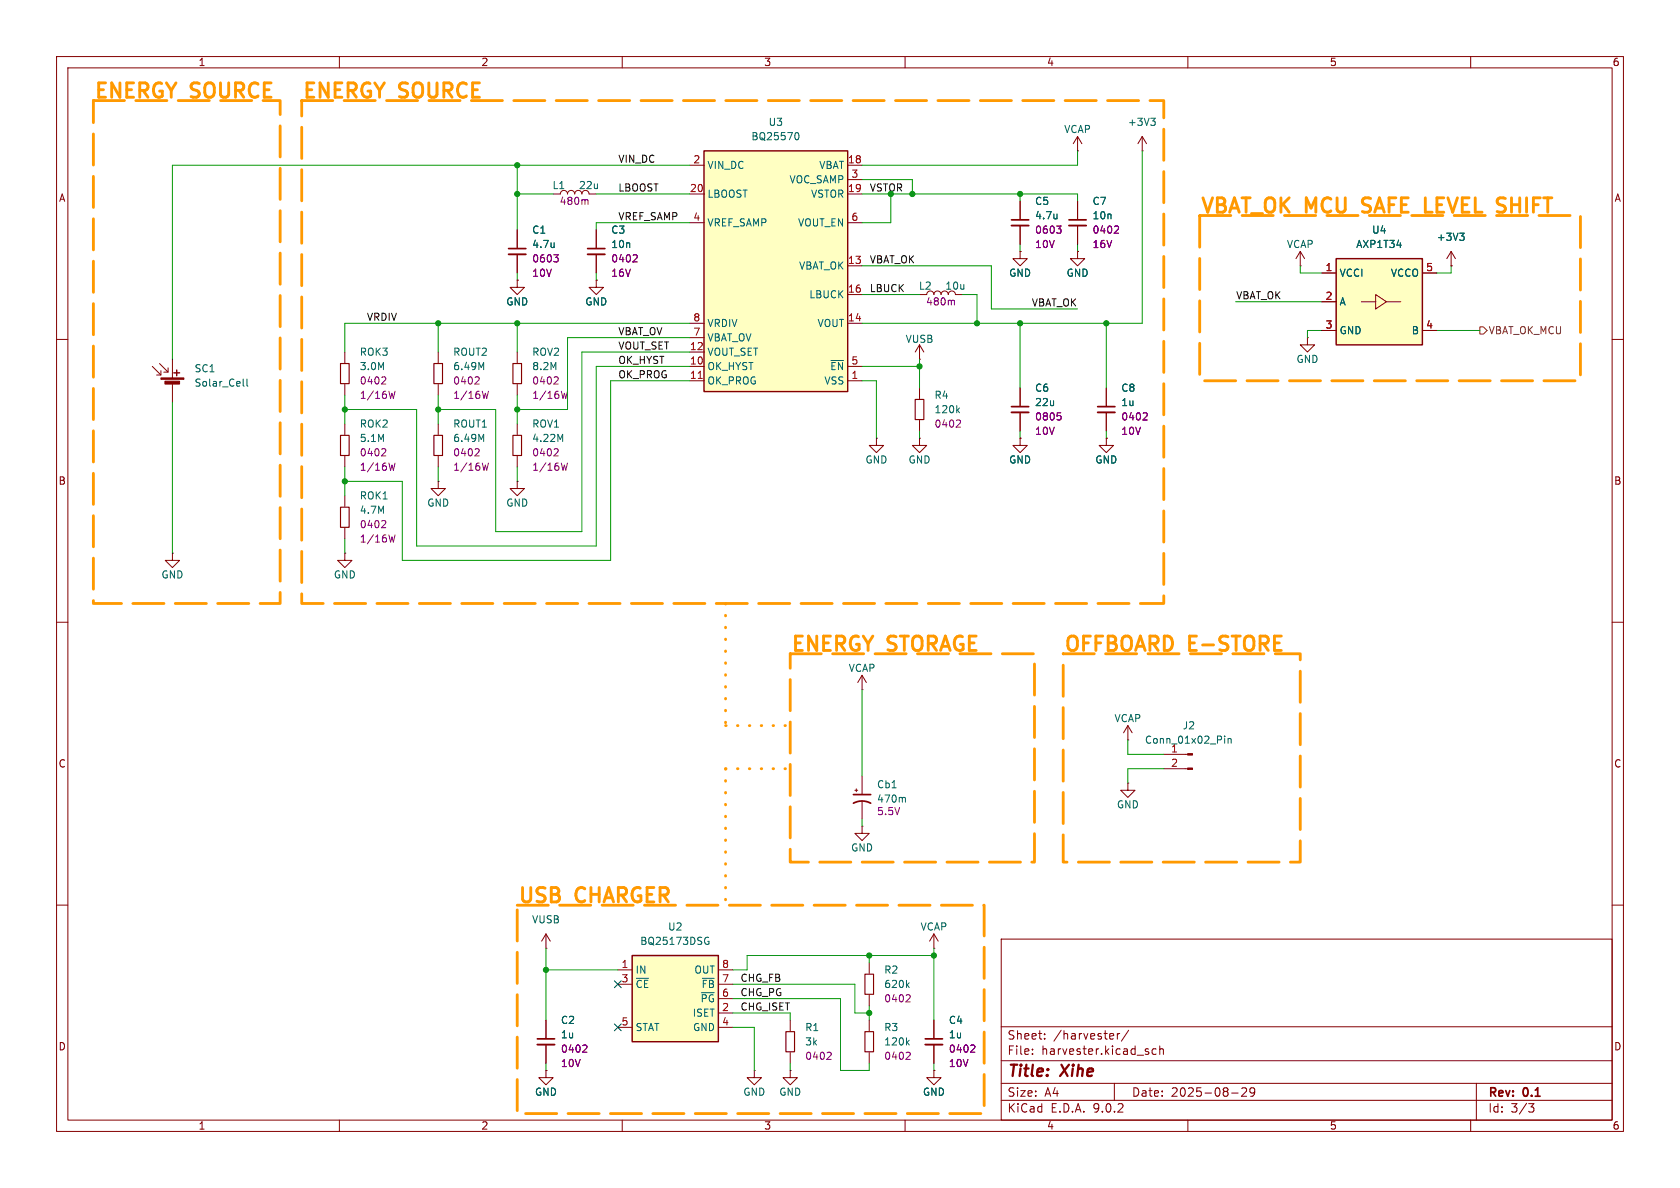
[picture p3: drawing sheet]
<svg xmlns="http://www.w3.org/2000/svg" width="297mm" height="210mm" viewBox="0 0 297 210" stroke-linecap="round" stroke-linejoin="round" font-family="sans-serif">
<g fill="none" stroke="#840000" stroke-width=".18">
<path d="M10 10h277v190h-277zM12 12h273v186h-273zM60 10v2M110 10v2M160 10v2M210 10v2M260 10v2M10 60h2M61 62.2v1.9M61 67.9v2M61 74.9v1.9M180.3 68.6v3.2"/>
<path d="M180.3 73v3.2M285 60h2M30.5 97.8v1.3h1.2l-1.2 1.2-1.3-1.2h1.3M30.5 97.8h.1M61 80.6v2M61 87.6v1.9M61 93.3v2M10 110h2M285 110h2M151.1 139.7h.5M151.4 139.4v.6M152.4 137.2v3.1"/>
<path d="M199.4 138.4v1.3h1.3l-1.3 1.3-1.3-1.3h1.3M199.4 138.4h.1M152.4 146.1v1.2h1.3l-1.3 1.3-1.3-1.3h1.3M152.4 146.1h.1M152.4 141.6v3.2M10 160h2M165.1 167.6h.1M165.1 165.1l-.8 1.3M165.1 165.1l.8 1.3M165.1 165.1v2.5M177 166h108v32h-108zM285 160h2"/>
<path d="M60 198v2M110 198v2M160 198v2M177 194.5h108M177 191.5h108M177 187.5h108M177 181.5h108M182.5 186.3v.1M182.5 185.5v.1M184.7 183.6v.1M184.7 182.8v.1M196.8 182.8l.1 .3-.7 .1"/>
<path d="M197 191.5v3M197.5 182.7v1M198 182.7l-.3 .1-.2 .2M199.5 182.1l-1.3 2M204.4 185.5l-.4-.1-.3 .3v.4l.1 .2h.6M205 185.5l.2-.1 .4 .1 .1 .9M205 184.9v1.5M210 198v2M217.7 193.2h1.2M219.5 192.4l.6-.1 .2 .1 .1 .3-.9 1.1h.9M221.8 192.9l-.3 .3h-.3l-.2-.3 .1-.5 .4-.1 .2 .1a.99 .99 0 0 1-.3 1.4h-.3M260 198v2"/>
<path d="M261 191.5v6.5M270.2 195.1h1l-.5 .6 .4 .1 .1 .5-.3 .3h-.4"/>
</g>
<path d="M178.8 71.9h3.1M150.9 142a3.2 3.2 0 0 1 3 0M150.9 140.5h3" fill="none" stroke="#840000" stroke-width=".3"/>
<path d="M178.8 72.9h3.1" fill="none" stroke="#840000" stroke-width=".33"/>
<path d="M68 79.3l.2 .3-.1 .3-.7 .7h.8M68 66.6l.2 .3-.1 .3-.7 .7h.8M69.8 69.2l-.3 1.2-.2-.9-.2 .9M186.9 73h.6M187.3 73.5l.3 .2v.3l-.3 .2M68 92l.2 .3-.1 .3-.7 .7h.8M69.8 81.9l-.3 1.2-.2-.9-.2 .9M69.8 94.6l-.3 1.2-.2-.9-.2 .9" fill="none" stroke="#840084" stroke-width=".18"/>
<path d="M60.2 77h1.5v3.5h-1.5zM60.2 64.3h1.5v3.5h-1.5zM60.2 89.7h1.5v3.5h-1.5z" fill="none" stroke="#840000" stroke-width=".2"/>
<path d="M159.7 141l.4 .1v.7" fill="none" stroke="#006464" stroke-width=".18"/>
<path d="M111.8 168.9h15.2v15.3h-15.2z" fill="#ffffc2"/>
<path d="M30.7 65.9h1M31.2 65.4v1M111.8 168.9h15.2v15.3h-15.2z" fill="none" stroke="#840000" stroke-width=".25"/>
<g fill="none" stroke="#840000" stroke-width=".18">
<path d="M180.3 35.6v3.1M105.4 49.5v1.3h1.3l-1.3 1.3-1.3-1.3h1.3M105.4 49.5h.1M180.3 44.5v1.2h1.3l-1.3 1.3-1.2-1.3h1.2M180.3 44.5h.1M180.3 40v3.2M26.9 64.8l1.5 1.5M28.2 64.3l1.5 1.5M28.4 65.5v.8h-.7M29.7 65v.8h-.7M30.5 63.5v3.3M30.5 67.8v3.3"/>
<path d="M154.9 77.5v1.2h1.3l-1.3 1.3-1.2-1.3h1.2M154.9 77.5h.1M152.4 119.4l-.8 1.3M152.4 119.4l.8 1.3M152.4 119.4v2.5M152.4 121.9h.1M96.5 167.6h.1M96.5 165.1l-.7 1.3M96.5 165.1l.8 1.3M96.5 165.1v2.5M109.2 171.5h2.6M109.2 174h2.6"/>
<path d="M127 171.5h2.5M127 174h2.5M127 176.5h2.5M127 179.1h2.5M153.7 170.2v1.9M153.7 175.9v1.9M96.5 189.2v1.3h1.3l-1.3 1.3-1.3-1.3h1.3M96.5 189.2h.1M96.5 180.3v3.2M96.5 184.8v3.2M109.2 181.6h2.6M127 181.6h2.5"/>
<path d="M133.3 189.2v1.3h1.3l-1.3 1.3-1.2-1.3h1.2M133.3 189.2h.1M139.7 189.2v1.3h1.3l-1.3 1.3-1.3-1.3h1.3M139.7 189.2h.1M139.7 180.3v1.9M139.7 186.1v1.9M153.7 180.3v1.9M153.7 186.1v1.9M165.1 189.2v1.3h1.3l-1.3 1.3-1.3-1.3h1.3M165.1 189.2h.1M165.1 180.3v3.2M165.1 184.8v3.2"/>
</g>
<path d="M186.9 37.8v.9M186.9 38.6h-.1M43 67v1.1l.2 .2M43.7 67v1.1l.1 .2M124.8 165.7h.5M125.1 166.4h.2v.4l-.2 .1h-.3M160.4 174.1l.3 .5M160.7 173.7l-.4 .5M160.4 184.2l.3 .5M160.7 183.9l-.4 .5" fill="none" stroke="#006464" stroke-width=".18"/>
<path d="M178.8 38.9h3.1M95 183.6h3M163.6 183.6h3" fill="none" stroke="#840000" stroke-width=".3"/>
<path d="M178.8 39.9h3.1M95 184.7h3M163.6 184.7h3" fill="none" stroke="#840000" stroke-width=".33"/>
<path d="M186.8 40h.8l-.4 .4M187.3 40.4l.3 .3v.3l-.3 .2M160.7 175.8l.2 .3v.3l-.8 .7h.8M103.5 184.7l.3 .3-.1 .3-.7 .7h.8M146.7 186l.2 .2v.3l-.7 .8h.7M160.7 186l.2 .2v.3l-.8 .8h.8M172.1 184.7l.2 .3v.3l-.7 .7h.7" fill="none" stroke="#840084" stroke-width=".18"/>
<path d="M152.9 172.2h1.5v3.6h-1.5zM138.9 182.4h1.6v3.5h-1.6zM152.9 182.4h1.5v3.5h-1.5z" fill="none" stroke="#840000" stroke-width=".2"/>
<g fill="#840000" stroke="#840000" stroke-width=".18">
<path d="M28.4 66.8h4.1v.3h-4.1z"/>
<path d="M29.2 67.4h2.5v.5h-2.5z"/>
</g>
<path d="M124.5 26.7h25.4v42.5h-25.4z" fill="#ffffc2"/>
<path d="M124.5 26.7h25.4v42.5h-25.4z" fill="none" stroke="#840000" stroke-width=".25"/>
<g fill="none" stroke="#840000" stroke-width=".18">
<path d="M97.8 34.3h1.3a.64 .64 0 0 1 .6-.6 .64 .64 0 0 1 .6 .6 .64 .64 0 0 1 .7-.6 .64 .64 0 0 1 .6 .6 .64 .64 0 0 1 .6-.6 .64 .64 0 0 1 .7 .6 .64 .64 0 0 1 .6-.6 .64 .64 0 0 1 .6 .6h1.3M121.9 29.2h2.6M121.9 34.3h2.6M121.9 39.4h2.6M149.9 29.2h2.5M149.9 34.3h2.5M149.9 39.4h2.5M149.9 31.8h2.5M91.4 49.5v1.3h1.3l-1.3 1.3-1.2-1.3h1.2M91.4 49.5h.1M91.4 40.6v3.2M91.4 45.1v3.2"/>
<path d="M105.4 40.6v3.2M105.4 45.1v3.2M121.9 57.2h2.6M121.9 59.7h2.6M149.9 57.2h2.5M149.9 47h2.5M149.9 52.1h2.5M162.6 52.1h1.2a.64 .64 0 0 1 .7-.7 .64 .64 0 0 1 .6 .7 .64 .64 0 0 1 .6-.7 .64 .64 0 0 1 .7 .7 .64 .64 0 0 1 .6-.7 .64 .64 0 0 1 .6 .7 .64 .64 0 0 1 .7-.7 .64 .64 0 0 1 .6 .7h1.3M77.5 62.2v1.9M77.5 67.9v2M77.5 74.9v1.9M91.4 62.2v1.9"/>
<path d="M91.4 67.9v2M91.4 74.9v1.9M121.9 62.2h2.6M121.9 64.8h2.6M121.9 67.3h2.6M149.9 64.8h2.5M149.9 67.3h2.5M77.5 85.1v1.3h1.2l-1.2 1.2-1.3-1.2h1.3M77.5 85.1h.1M77.5 80.6v2M91.4 85.1v1.3h1.3l-1.3 1.2-1.2-1.2h1.2M91.4 85.1h.1"/>
<path d="M91.4 80.6v2M199.4 130.8h.1M199.4 128.3l-.8 1.2M199.4 128.3l.8 1.2M199.4 128.3v2.5M205.7 133.4h4.3M205.7 135.9h4.3"/>
</g>
<path d="M123.4 66.9h.8" fill="none" stroke="#a90000" stroke-width=".18"/>
<path d="M140.7 23.5l.1-.1a.68 .68 0 0 1 .5 .7 .68 .68 0 0 1-.5 .6l-.1-.1M98 42.9v.9M98 43.6l-.1 .1M85.1 65l.4-.9v1.2M85.1 77.7l.4-.9v1.2M99.1 77.7l.4-.9v1.2M146.9 63.7h2.2M216.5 130.1v.1M216.5 130.5v.9M217.1 130.5v.9M217.1 130.7l.2-.2 .3 .1 .1 .8" fill="none" stroke="#006464" stroke-width=".18"/>
<path d="M76.7 64.3h1.5v3.5h-1.5zM76.7 77h1.5v3.5h-1.5zM90.7 77h1.5v3.5h-1.5zM90.7 64.3h1.5v3.5h-1.5z" fill="none" stroke="#840000" stroke-width=".2"/>
<g fill="none" stroke="#840084" stroke-width=".18">
<path d="M103.6 35.3l.4 .2v.6M97.9 45h.8l-.4 .5M98.4 45.5l.3 .3v.3l-.3 .2M112.4 45l.3 .3-.1 .3-.7 .7h.8M168.4 53.1l.3 .2v.6M84.5 66.6l.2 .3v.3l-.8 .7h.8M84.5 79.3l.2 .3v.3l-.8 .7h.8M86.4 69.2l-.4 1.2-.2-.9-.2 .9M98.4 66.6l.3 .3-.1 .3-.7 .7h.8M98.4 79.3l.3 .3-.1 .3-.7 .7h.8M100.3 69.2l-.3 1.2-.2-.9-.3 .9M86.4 81.9l-.4 1.2-.2-.9-.2 .9"/>
<path d="M100.3 81.9l-.3 1.2-.2-.9-.3 .9"/>
</g>
<path d="M89.9 43.9h3.1M103.9 43.9h3" fill="none" stroke="#840000" stroke-width=".3"/>
<path d="M89.9 45h3.1M103.9 45h3" fill="none" stroke="#840000" stroke-width=".33"/>
<g fill="#840000" stroke="#840000" stroke-width=".18">
<path d="M210 133.2h.8v.3h-.8z"/>
<path d="M210 135.8h.8v.2h-.8z"/>
</g>
<path d="M236.2 45.7h15.3v15.3h-15.3z" fill="#ffffc2"/>
<path d="M236.2 45.7h15.3v15.3h-15.3z" fill="none" stroke="#840000" stroke-width=".25"/>
<g fill="none" stroke="#840000" stroke-width=".18">
<path d="M180.3 35.6v3.1M190.5 26.7h.1M190.5 24.1v2.6M190.5 35.6v3.1M190.5 24.1l-.8 1.3M190.5 24.1l.8 1.3M201.9 26.7h.1M201.9 24.1l-.7 1.3M201.9 24.1l.8 1.3M201.9 24.1v2.6M91.4 49.5h.1M91.4 40.6v3.2"/>
<path d="M91.4 45.1v3.2M105.4 49.5h.1M105.4 40.6v3.2M105.4 45.1v3.2M180.3 44.5h.1M180.3 40v3.2M190.5 44.5v1.2h1.3l-1.3 1.3-1.3-1.3h1.3M190.5 44.5h.1M190.5 40v3.2M229.9 47h.1M229.9 44.5l-.8 1.2M229.9 44.5l.7 1.2"/>
<path d="M229.9 44.5v2.5M231.1 59.7v1.3h1.3l-1.3 1.2-1.2-1.2h1.2M231.1 59.7h.1M233.7 48.3h2.5M233.7 53.3h2.5M233.7 58.4h2.5M240.7 53.3h2.5M243.2 52.1l1.9 1.2-1.9 1.3zM245.1 53.3h2.5M251.5 48.3h2.5M251.5 58.4h2.5M256.5 47h.1"/>
<path d="M256.5 44.5l-.7 1.2M256.5 44.5l.8 1.2M256.5 44.5v2.5M162.6 63.5h.1M162.6 77.5v1.2h1.2l-1.2 1.3-1.3-1.3h1.3M162.6 77.5h.1M162.6 61l-.8 1.2M162.6 61l.7 1.2M162.6 61v2.5M162.6 68.6v1.9M162.6 74.3v1.9M180.3 77.5v1.2h1.3l-1.3 1.3-1.2-1.3h1.2"/>
<path d="M180.3 77.5h.1M180.3 68.6v3.2M180.3 73v3.2M195.6 77.5v1.2h1.2l-1.2 1.3-1.3-1.3h1.3M195.6 77.5h.1M195.6 68.6v3.2M195.6 73v3.2M61 97.8v1.3h1.2l-1.2 1.2-1.3-1.2h1.3M61 97.8h.1M96.5 189.2h.1M96.5 180.3v3.2M96.5 184.8v3.2"/>
<path d="M165.1 189.2h.1M165.1 180.3v3.2M165.1 184.8v3.2"/>
</g>
<path d="M186.9 37.8v.9M186.9 38.6h-.1M203.4 20.9h.8l-.4 .5M204 21.4l.2 .2v.3l-.2 .3M98 42.9v.9M98 43.6l-.1 .1M258.1 41.2h.7l-.4 .5M258.6 41.7l.2 .2v.3l-.2 .3M169.3 72.5l.3 .5M169.6 72.1l-.5 .5" fill="none" stroke="#006464" stroke-width=".18"/>
<path d="M189 38.9h3M194.1 71.9h3" fill="none" stroke="#840000" stroke-width=".3"/>
<path d="M189 39.9h3M194.1 72.9h3" fill="none" stroke="#840000" stroke-width=".33"/>
<path d="M186.8 40h.8l-.4 .4M197.5 40l.2 .2v.3l-.7 .7h.7M97.9 45h.8l-.4 .5M98.4 45.5l.3 .3v.3l-.3 .2M112.4 45l.3 .3-.1 .3-.7 .7h.8M187.3 40.4l.3 .3v.3l-.3 .2M169.6 74.2l.2 .3-.1 .3-.7 .7h.8M186.9 73h.6M187.3 73.5l.3 .2v.3l-.3 .2M202.6 73l.2 .2v.3l-.8 .7h.8M103.5 184.7l.3 .3-.1 .3-.7 .7h.8M172.1 184.7l.2 .3v.3l-.7 .7h.7" fill="none" stroke="#840084" stroke-width=".18"/>
<path d="M161.8 70.6h1.5v3.6h-1.5z" fill="none" stroke="#840000" stroke-width=".2"/>
<path d="M261.6 57.8h.7l.6 .6-.6 .7h-.7z" fill="none" stroke="#725600" stroke-width=".18"/>
<path d="M128.3 106.7v21.6M128.3 135.9h11.4M128.3 135.9v24.1M128.3 128.3h11.4" fill="none" stroke="#f90" stroke-width=".5" stroke-dasharray=".1 2"/>
<g fill="none" stroke="#009600" stroke-width=".18">
<path d="M91.4 29.2v11.4M91.4 34.3h6.4M105.4 34.3h16.5M121.9 29.2h-91.4v34.3M121.9 39.4h-16.5v1.2M152.4 34.3h38.1v1.3M152.4 31.8h8.9v2.5M157.5 34.3v5.1h-5.1M180.3 34.3v1.3M190.5 26.7v2.5h-38.1M201.9 26.7v30.5h-49.5M77.5 57.2v5"/>
<path d="M91.4 48.3v1.2M91.4 57.2v5M105.4 48.3v1.2M121.9 57.2h-60.9v5M121.9 59.7h-21.6v12.7h-8.9M152.4 47h22.9v7.6h15.2M152.4 52.1h10.2M170.2 52.1h2.5v5.1M180.3 43.2v1.3M180.3 57.2v11.4M190.5 43.2v1.3M195.6 57.2v11.4"/>
<path d="M218.4 53.3h15.3M229.9 47v1.3h3.8M233.7 58.4h-2.6v1.3M254 58.4h7.6M256.5 47v1.3h-2.5M30.5 71.1v26.7M61 69.9v5M77.5 69.9v5M91.4 69.9v5M121.9 64.8h-16.5v31.7h-31.7v-24.1h-12.7M121.9 62.2h-19v31.8h-15.3v-21.6h-10.1M121.9 67.3h-14v31.8h-36.8v-14h-10.1"/>
<path d="M152.4 64.8h10.2M152.4 67.3h2.5v10.2M162.6 63.5v5.1M162.6 76.2v1.3M180.3 76.2v1.3M195.6 76.2v1.3M61 82.6v5M61 95.3v2.5M77.5 82.6v2.5M91.4 82.6v2.5M152.4 121.9v15.3M199.4 130.8v2.6h6.3"/>
<path d="M205.7 135.9h-6.3v2.5M152.4 144.8v1.3M96.5 167.6v12.7M96.5 171.5h12.7M129.5 174h21.6v5.1h2.6M129.5 176.5h19.1v12.7h5.1v-1.2M129.5 179.1h10.2v1.2M153.7 168.9v1.3M153.7 177.8v2.5M165.1 167.6v12.7M165.1 168.9h-33v2.6h-2.6M96.5 188v1.2"/>
<path d="M129.5 181.6h3.8v7.6M139.7 188v1.2M165.1 188v1.2"/>
</g>
<path d="M108.6 173.4l1.2 1.2M109.8 173.4l-1.2 1.2M108.6 181l1.2 1.2M109.8 181l-1.2 1.2" fill="none" stroke="#000084" stroke-width=".18"/>
<path d="M240.8 37.4l.4 .1M241 35.2l-.2 .3 .2 .4M252 37.5h1.2" fill="none" stroke="#f90" stroke-width=".51"/>
<path d="M16.5 17.8h33v88.9h-33zM53.3 17.8h152.4v88.9h-152.4zM212.1 38.1h67.3v29.2h-67.3zM139.7 115.6h43.2v36.8h-43.2zM188 115.6h41.9v36.8h-41.9zM91.4 160h82.6v36.9h-82.6z" fill="none" stroke="#f90" stroke-width=".5" stroke-dasharray="5.5 2"/>
<g fill="#009600" stroke="#009600" stroke-width=".18">
<circle cx="153.7" cy="168.9" r=".46"/>
<circle cx="165.1" cy="168.9" r=".46"/>
<circle cx="153.7" cy="179.1" r=".46"/>
<circle cx="91.4" cy="29.2" r=".46"/>
<circle cx="157.5" cy="34.3" r=".46"/>
<circle cx="162.6" cy="64.8" r=".46"/>
<circle cx="91.4" cy="34.3" r=".46"/>
<circle cx="77.5" cy="57.2" r=".46"/>
<circle cx="180.3" cy="34.3" r=".46"/>
<circle cx="172.7" cy="57.2" r=".46"/>
<circle cx="180.3" cy="57.2" r=".46"/>
<circle cx="161.3" cy="34.3" r=".46"/>
<circle cx="96.5" cy="171.5" r=".46"/>
<circle cx="77.5" cy="72.4" r=".46"/>
<circle cx="91.4" cy="57.2" r=".46"/>
<circle cx="91.4" cy="72.4" r=".46"/>
<circle cx="61" cy="72.4" r=".46"/>
<circle cx="61" cy="85.1" r=".46"/>
<circle cx="195.6" cy="57.2" r=".46"/>
</g>
<g font-size="3.5" fill="#f90">
<text x="16.5" y="17.5">ENERGY</text>
<text x="34" y="17.5">SOURCE</text>
<text x="53.3" y="17.5">ENERGY</text>
<text x="70.8" y="17.5">SOURCE</text>
<text x="212.1" y="37.9">VBAT_OK MCU</text>
<text x="242.1" y="37.9">SAFE</text>
<text x="254.1" y="37.9">LEVEL SHIFT</text>
<text x="139.7" y="115.3">ENERGY</text>
<text x="157.2" y="115.3">STORAGE</text>
<text x="188" y="115.3">OFFBOARD E-STORE</text>
<text x="91.4" y="159.8">USB</text>
<text x="102" y="159.8">CHARGER</text>
</g>
<g font-size="2.8" fill="#840000">
<text x="178" y="190.9">Title:</text>
<text x="187.7" y="190.9">Xihe</text>
</g>
<g font-size="2.1" fill="#840000">
<text x="178" y="184">Sheet:</text>
<text x="186.2" y="184">/harvester/</text>
<text x="178" y="186.7">File:</text>
<text x="184.1" y="186.7">harvester.kicad_sch</text>
<text x="178" y="196.9">KiCad</text>
<text x="178" y="194.1">Size:</text>
<text x="184.7" y="194.1">A4</text>
<text x="185.7" y="196.9">E.D.A.</text>
<text x="193.3" y="196.9">9.0.2</text>
<text x="200" y="194.1">Date:</text>
<text x="207" y="194.1">2025-08-29</text>
<text x="263" y="194.3">Rev:</text>
<text x="263" y="196.9">Id:</text>
<text x="267.1" y="196.9">3/3</text>
<text x="269.4" y="194.3">0.1</text>
</g>
<g font-size="1.8" fill="#840000">
<text x="35" y="11.9">1</text>
<text x="85" y="11.9">2</text>
<text x="135" y="11.9">3</text>
<text x="185" y="11.9">4</text>
<text x="235" y="11.9">5</text>
<text x="285" y="11.9">6</text>
<text x="10.3" y="35.9">A</text>
<text x="285.3" y="35.9">A</text>
<text x="10.3" y="85.9">B</text>
<text x="285.3" y="85.9">B</text>
<text x="10.3" y="135.9">C</text>
<text x="285.3" y="135.9">C</text>
<text x="10.3" y="185.9">D</text>
<text x="285.3" y="185.9">D</text>
<text x="35" y="199.9">1</text>
<text x="85" y="199.9">2</text>
<text x="135" y="199.9">3</text>
<text x="185" y="199.9">4</text>
<text x="235" y="199.9">5</text>
<text x="285" y="199.9">6</text>
</g>
<g font-size="1.8" fill="#006464">
<text x="135.8" y="22.5">U3</text>
<text x="188" y="23.7">VCAP</text>
<text x="199.3" y="22.5">+3V3</text>
<text x="132.7" y="25">BQ25570</text>
<text x="97.6" y="33.6">L1</text>
<text x="102.3" y="33.6">22u</text>
<text x="125" y="30.1">VIN_DC</text>
<text x="125" y="35.2">LBOOST</text>
<text x="139.5" y="32.6">VOC_SAMP</text>
<text x="143.3" y="35.2">VSTOR</text>
<text x="144.7" y="30.1">VBAT</text>
<text x="94" y="41.5">C1</text>
<text x="108" y="41.5">C3</text>
<text x="125" y="40.2">VREF_SAMP</text>
<text x="141" y="40.2">VOUT_EN</text>
<text x="182.9" y="36.4">C5</text>
<text x="182.9" y="39">4.7u</text>
<text x="193" y="36.4">C7</text>
<text x="193" y="39">10n</text>
<text x="242.5" y="41.5">U4</text>
<text x="94" y="44">4.7u</text>
<text x="108" y="44">10n</text>
<text x="141.2" y="47.9">VBAT_OK</text>
<text x="227.4" y="44">VCAP</text>
<text x="239.7" y="44">AXP1T34</text>
<text x="253.9" y="42.8">+3V3</text>
<text x="143" y="52.9">LBUCK</text>
<text x="162.4" y="51.4">L2</text>
<text x="167" y="51.4">10u</text>
<text x="178.3" y="49.1">GND</text>
<text x="188.5" y="49.1">GND</text>
<text x="236.7" y="49.1">VCCI</text>
<text x="245.8" y="49.1">VCCO</text>
<text x="89.4" y="54.2">GND</text>
<text x="103.4" y="54.2">GND</text>
<text x="125" y="58">VRDIV</text>
<text x="144.4" y="58">VOUT</text>
<text x="236.7" y="54.2">A</text>
<text x="236.7" y="59.3">GND</text>
<text x="249.5" y="59.3">B</text>
<text x="63.5" y="63.1">ROK3</text>
<text x="63.5" y="65.6">3.0M</text>
<text x="80" y="63.1">ROUT2</text>
<text x="80" y="65.6">6.49M</text>
<text x="94" y="63.1">ROV2</text>
<text x="94" y="65.6">8.2M</text>
<text x="125" y="60.6">VBAT_OV</text>
<text x="125" y="63.1">VOUT_SET</text>
<text x="125" y="65.6">OK_HYST</text>
<text x="146.7" y="65.6">~{EN}</text>
<text x="160" y="60.8">VUSB</text>
<text x="229.1" y="64.4">GND</text>
<text x="34.3" y="68.6">Solar_Cell</text>
<text x="34.3" y="66">SC1</text>
<text x="125" y="68.2">OK_PROG</text>
<text x="145.6" y="68.2">VSS</text>
<text x="165.1" y="70.7">R4</text>
<text x="182.9" y="69.4">C6</text>
<text x="182.9" y="72">22u</text>
<text x="198.1" y="69.4">C8</text>
<text x="198.1" y="72">1u</text>
<text x="63.5" y="75.8">ROK2</text>
<text x="80" y="75.8">ROUT1</text>
<text x="94" y="75.8">ROV1</text>
<text x="165.1" y="73.3">120k</text>
<text x="63.5" y="78.3">5.1M</text>
<text x="80" y="78.3">6.49M</text>
<text x="94" y="78.3">4.22M</text>
<text x="152.9" y="82.1">GND</text>
<text x="160.5" y="82.1">GND</text>
<text x="178.3" y="82.1">GND</text>
<text x="193.5" y="82.1">GND</text>
<text x="63.5" y="88.5">ROK1</text>
<text x="75.4" y="89.8">GND</text>
<text x="89.4" y="89.8">GND</text>
<text x="63.5" y="91">4.7M</text>
<text x="28.4" y="102.5">GND</text>
<text x="58.9" y="102.5">GND</text>
<text x="149.9" y="119">VCAP</text>
<text x="196.9" y="127.9">VCAP</text>
<text x="202.3" y="131.7">Conn_01x02_Pin</text>
<text x="209" y="129.1">J2</text>
<text x="206.9" y="133.1">1</text>
<text x="154.9" y="139.5">Cb1</text>
<text x="154.9" y="142.1">470m</text>
<text x="197.4" y="143.1">GND</text>
<text x="150.4" y="150.7">GND</text>
<text x="94" y="163.4">VUSB</text>
<text x="113.1" y="167.2">BQ25173DSG</text>
<text x="118" y="164.7">U2</text>
<text x="162.6" y="164.7">VCAP</text>
<text x="112.3" y="172.3">IN</text>
<text x="122.7" y="172.3">OUT</text>
<text x="156.2" y="172.3">R2</text>
<text x="112.3" y="174.9">~{CE}</text>
<text x="122.4" y="179.9">ISET</text>
<text x="123.7" y="177.4">~{PG}</text>
<text x="123.9" y="174.9">~{FB}</text>
<text x="156.2" y="174.9">620k</text>
<text x="99.1" y="181.2">C2</text>
<text x="99.1" y="183.7">1u</text>
<text x="112.3" y="182.5">STAT</text>
<text x="122.4" y="182.5">GND</text>
<text x="142.2" y="182.5">R1</text>
<text x="142.2" y="185">3k</text>
<text x="156.2" y="182.5">R3</text>
<text x="156.2" y="185">120k</text>
<text x="167.6" y="181.2">C4</text>
<text x="167.6" y="183.7">1u</text>
<text x="94.5" y="193.9">GND</text>
<text x="131.3" y="193.9">GND</text>
<text x="137.7" y="193.9">GND</text>
<text x="163.1" y="193.9">GND</text>
</g>
<g font-size="1.8" fill="#0f0f0f">
<text x="109.2" y="28.9">VIN_DC</text>
<text x="109.2" y="33.9">LBOOST</text>
<text x="153.7" y="33.9">VSTOR</text>
<text x="109.2" y="39">VREF_SAMP</text>
<text x="153.7" y="46.6">VBAT_OK</text>
<text x="153.7" y="51.7">LBUCK</text>
<text x="218.4" y="53">VBAT_OK</text>
<text x="64.8" y="56.8">VRDIV</text>
<text x="109.2" y="59.3">VBAT_OV</text>
<text x="182.3" y="54.3">VBAT_OK</text>
<text x="109.2" y="61.9">VOUT_SET</text>
<text x="109.2" y="64.4">OK_HYST</text>
<text x="109.2" y="67">OK_PROG</text>
<text x="130.8" y="173.6">CHG_FB</text>
<text x="130.8" y="176.2">CHG_PG</text>
<text x="130.8" y="178.7">CHG_ISET</text>
</g>
<g font-size="1.8" fill="#a90000">
<text x="122.5" y="29">2</text>
<text x="149.8" y="29">18</text>
<text x="121.9" y="34">20</text>
<text x="149.8" y="34">19</text>
<text x="150.4" y="31.5">3</text>
<text x="122.5" y="39.1">4</text>
<text x="150.4" y="39.1">6</text>
<text x="149.8" y="46.7">13</text>
<text x="149.8" y="51.8">16</text>
<text x="234.2" y="48">1</text>
<text x="234.2" y="53.1">2</text>
<text x="252" y="48">5</text>
<text x="122.5" y="56.9">8</text>
<text x="122.5" y="59.4">7</text>
<text x="149.8" y="56.9">14</text>
<text x="234.2" y="58.2">3</text>
<text x="252" y="58.2">4</text>
<text x="121.9" y="62">12</text>
<text x="121.9" y="64.5">10</text>
<text x="150.4" y="64.5">5</text>
<text x="121.9" y="67.1">11</text>
<text x="150.4" y="67.1">1</text>
<text x="206.9" y="135.6">2</text>
<text x="109.8" y="171.2">1</text>
<text x="109.8" y="173.7">3</text>
<text x="127.6" y="171.2">8</text>
<text x="127.6" y="173.7">7</text>
<text x="127.6" y="176.3">6</text>
<text x="127.6" y="178.8">2</text>
<text x="109.8" y="181.4">5</text>
<text x="127.6" y="181.4">4</text>
</g>
<g font-size="1.8" fill="#840084">
<text x="98.8" y="36.4">480m</text>
<text x="182.9" y="41.5">0603</text>
<text x="193" y="41.5">0402</text>
<text x="94" y="46.6">0603</text>
<text x="108" y="46.6">0402</text>
<text x="182.9" y="44">10V</text>
<text x="193" y="44">16V</text>
<text x="94" y="49.1">10V</text>
<text x="108" y="49.1">16V</text>
<text x="163.6" y="54.2">480m</text>
<text x="63.5" y="68.2">0402</text>
<text x="63.5" y="70.7">1/16W</text>
<text x="80" y="68.2">0402</text>
<text x="80" y="70.7">1/16W</text>
<text x="94" y="68.2">0402</text>
<text x="94" y="70.7">1/16W</text>
<text x="165.1" y="75.8">0402</text>
<text x="182.9" y="74.5">0805</text>
<text x="182.9" y="77.1">10V</text>
<text x="198.1" y="74.5">0402</text>
<text x="198.1" y="77.1">10V</text>
<text x="63.5" y="80.9">0402</text>
<text x="63.5" y="83.4">1/16W</text>
<text x="80" y="80.9">0402</text>
<text x="80" y="83.4">1/16W</text>
<text x="94" y="80.9">0402</text>
<text x="94" y="83.4">1/16W</text>
<text x="63.5" y="93.6">0402</text>
<text x="63.5" y="96.1">1/16W</text>
<text x="154.9" y="144.3">5.5V</text>
<text x="156.2" y="177.4">0402</text>
<text x="99.1" y="186.3">0402</text>
<text x="99.1" y="188.8">10V</text>
<text x="142.2" y="187.6">0402</text>
<text x="156.2" y="187.6">0402</text>
<text x="167.6" y="186.3">0402</text>
<text x="167.6" y="188.8">10V</text>
</g>
<text font-size="1.8" fill="#725600" x="263.1" y="59.3">VBAT_OK_MCU</text>
</svg>
